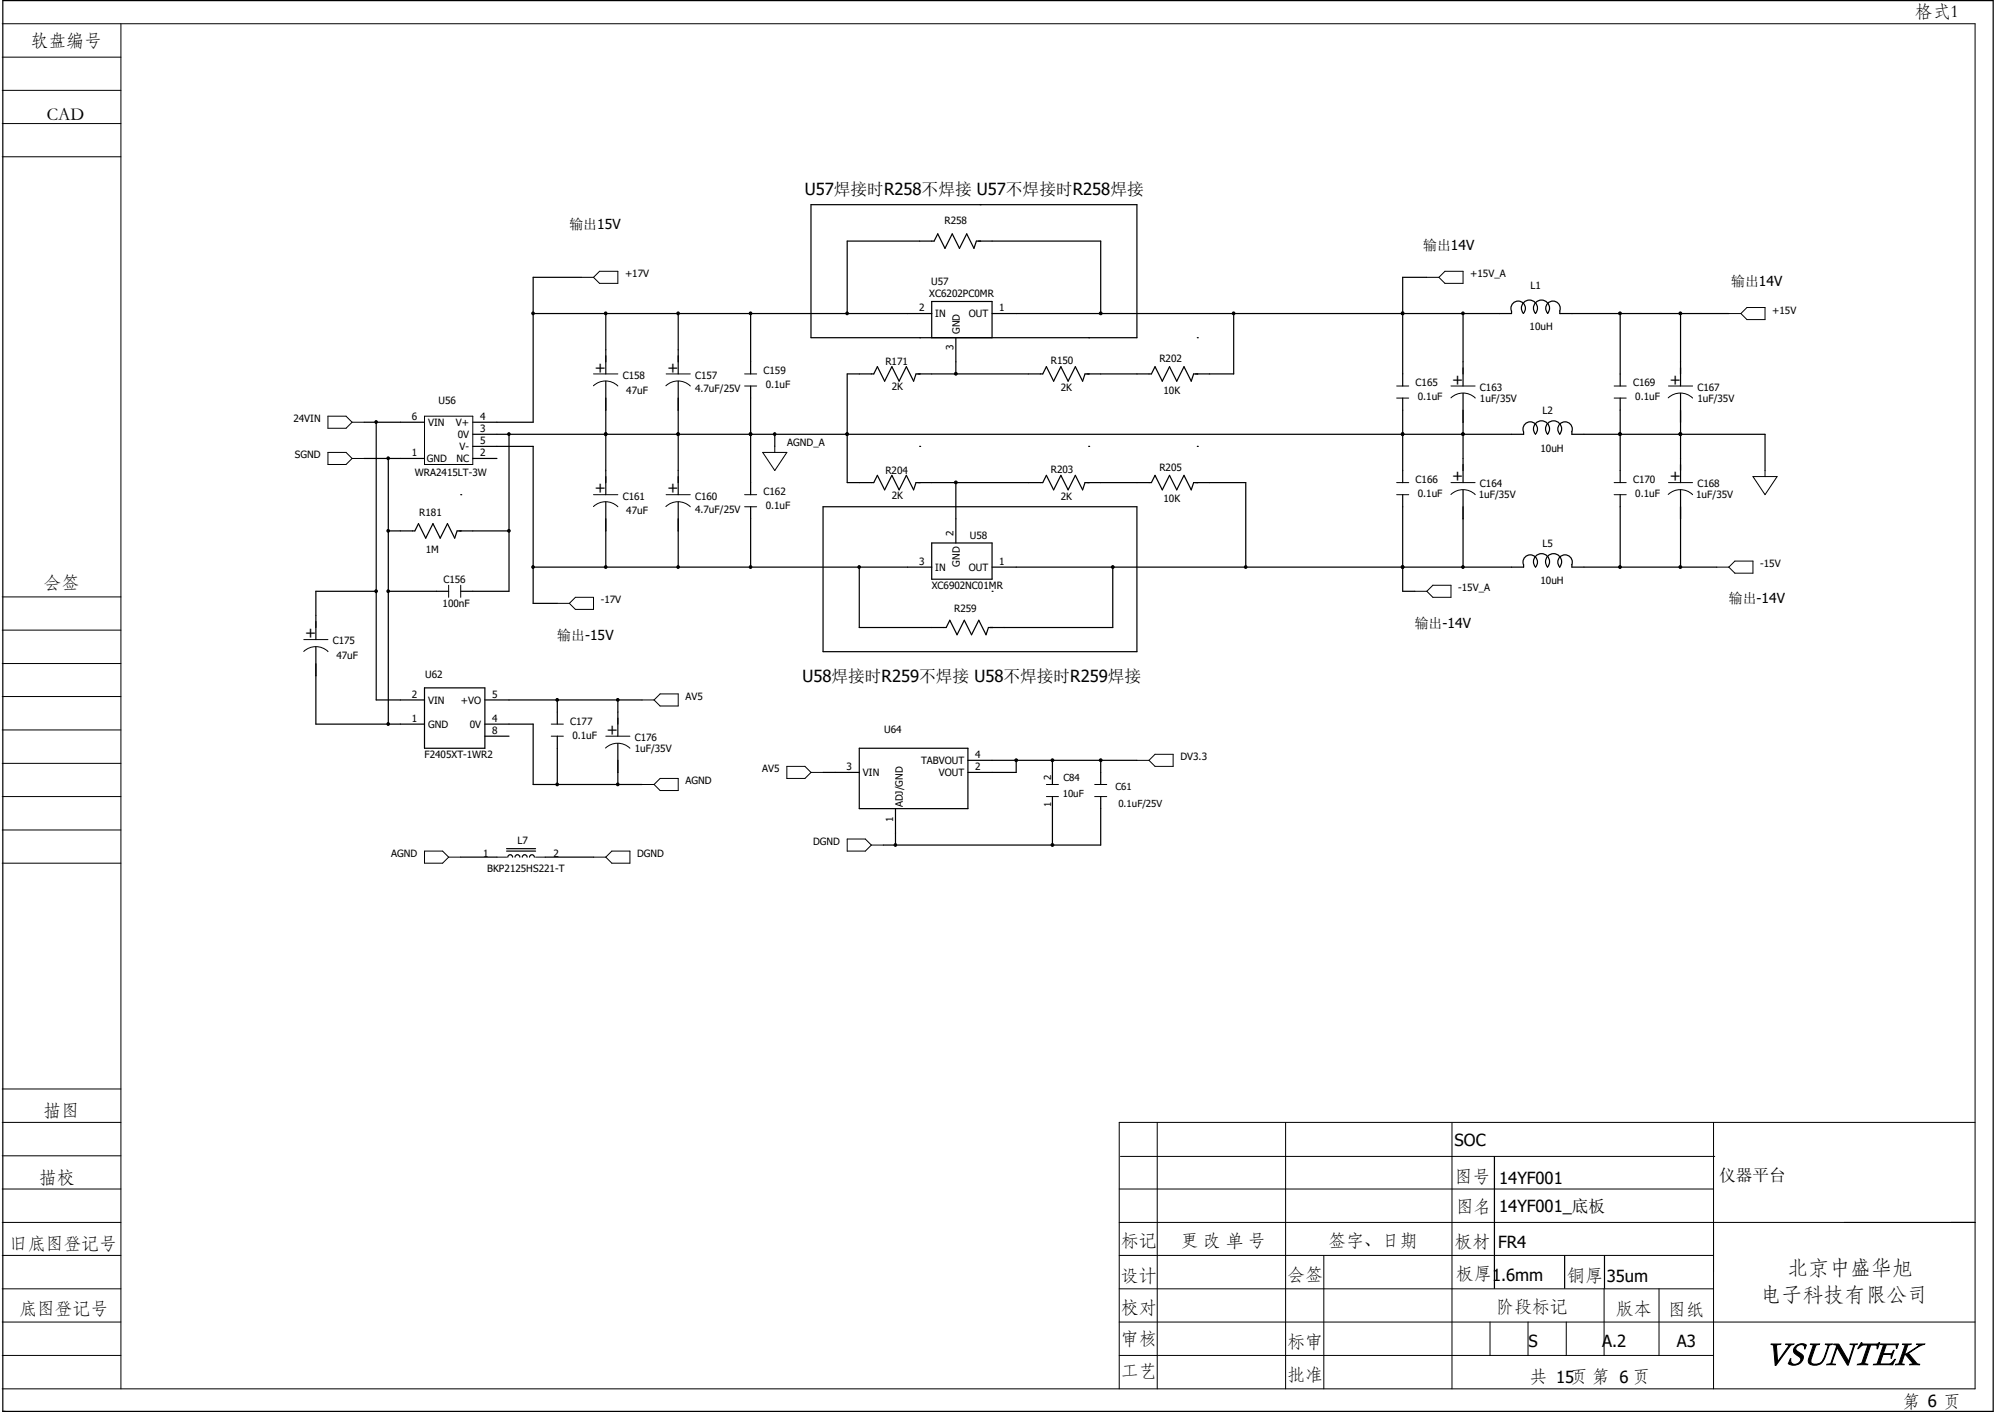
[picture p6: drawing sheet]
<svg xmlns="http://www.w3.org/2000/svg" width="420mm" height="297mm" viewBox="0 0 420 297" stroke-linecap="round" stroke-linejoin="round" font-family="sans-serif">
<g fill="none" stroke="#000" stroke-width=".25">
<path d="M.6 .1h418.8v296.8h-418.8zM122.3 58.3h-10.1v30.5h-12.7M170.6 43.1h68.6v27.9h-68.6zM206.2 43.1h.1M300.2 58.3h-5.1v22.9M112.2 66h83.8M127.5 66v12.7M142.7 66v12.7M157.9 66v12.7M178.3 66v-15.3h18.3l.7-1.5 1.5 3 1.6-3 1.5 3 1.5-3 1.5 3 .5-1.5h26.2v15.3M193.5 71h.1M196 71v-7.6h12.7v7.6"/>
<path d="M201.1 71v7.7M229.1 71h.1M251.9 71h.1M259.6 66v12.7h-8.4l-.5 1.5-1.6-3.1-1.5 3.1-1.5-3.1-1.5 3.1-1.6-3.1-.7 1.6h-14l-.5 1.5-1.5-3.1-1.6 3.1-1.5-3.1-1.5 3.1-1.5-3.1-.8 1.6h-26.7l-.5 1.5-1.5-3.1-1.5 3.1-1.5-3.1-1.6 3.1-1.5-3.1-.7 1.6h-5.6v22.8h5.6l.7-1.5 1.5 3 1.6-3 1.5 3 1.5-3 1.5 3 .5-1.5h26.7l.8-1.5 1.5 3 1.5-3 1.5 3 1.6-3 1.5 3 .5-1.5h14l.7-1.5 1.6 3 1.5-3 1.5 3 1.5-3 1.6 3 .5-1.5h10.9v17.8M295.1 66h.1M307.8 66v15.2M318 65.4a1.53 1.53 0 0 1 1.8-2 1.53 1.53 0 0 1 .7 2.5 1.69 1.69 0 0 1 .1-2.3 1.69 1.69 0 0 1 2.4 0 1.69 1.69 0 0 1 .1 2.3 1.69 1.69 0 0 1 .1-2.3 1.69 1.69 0 0 1 2.3 0 1.69 1.69 0 0 1 .1 2.3M318.1 65.4v.6h-109.4M328.2 65.4a1.52 1.52 0 0 0-1.7-2 1.52 1.52 0 0 0-.8 2.5M328.2 65.4v.6h35.6M340.9 66v15.2M353.6 66v15.2"/>
<path d="M76.6 96.4h12.7M76.6 88.8h12.7M79.2 88.8v58.4h10.1M81.7 96.4v55.9M99.5 96.4h5.1M99.5 93.9h12.7v33h5.1M107.1 91.4v33h-10.2M127.5 91.4h.1M127.5 80.2v23.9M142.7 91.4h.1M142.7 80.2v23.9M157.9 91.4h.1"/>
<path d="M157.9 81.2v22.9M163 91.4v2.5M178.3 91.4h.1M193.5 93.9h.1M229.1 93.9h.1M251.9 93.9h.1M295.1 91.4h.1M295.1 83.7v17.8M307.8 91.4h.1M307.8 82.7v18.8M320.6 90.8a1.53 1.53 0 0 1 1.7-2 1.53 1.53 0 0 1 .8 2.5 1.69 1.69 0 0 1 .1-2.3 1.69 1.69 0 0 1 2.3 0 1.69 1.69 0 0 1 .1 2.3 1.69 1.69 0 0 1 .1-2.3 1.69 1.69 0 0 1 2.4 0 1.69 1.69 0 0 1 .1 2.3M320.6 90.8v.6h-221.1"/>
<path d="M330.7 90.8a1.52 1.52 0 0 0-1.7-2 1.52 1.52 0 0 0-.8 2.5M330.8 90.8v.6h40.6v7.6M340.9 91.4h.1M340.9 83.7v17.8M353.6 91.4h.1M353.6 82.7v18.8M81.7 111.7h5.6l.8-1.5 1.5 3 1.5-3 1.5 3 1.5-3 1.6 3 .5-1.5h10.9M96.9 104.1h.1M112.2 119.3h83.8M127.5 105.6v13.7M142.7 105.6v13.7M157.9 106.6v12.7"/>
<path d="M173.2 106.6h66v30.5h-66zM180.8 119.3v12.7h18.3l.8-1.5 1.5 3 1.5-3 1.5 3 1.6-3 1.5 3 .5-1.5h26.1v-12.7M196 114.2h12.7v7.6h-12.7zM201.1 101.5v12.7M208.7 119.3h111.9v-.5a1.52 1.52 0 0 1 1.7-2.1 1.52 1.52 0 0 1 .8 2.6M295.1 119.3h.1M295.1 104.1v20.3h2.6M307.8 103v16.3M323.1 119.3a1.7 1.7 0 0 1 .1-2.4 1.7 1.7 0 0 1 2.4 0 1.7 1.7 0 0 1 0 2.4M325.6 119.3a1.7 1.7 0 0 1 .1-2.4 1.7 1.7 0 0 1 2.4 0 1.7 1.7 0 0 1 .1 2.4M330.7 118.8a1.52 1.52 0 0 0-1.7-2.1 1.52 1.52 0 0 0-.8 2.6M330.8 118.8v.5h30.4"/>
<path d="M340.9 104.1v15.2M353.6 103v16.3M66.5 136.1v16.2h22.8M79.2 124.4h-12.7v10.1M81.7 124.4h12.7M208.7 124.4h.1M89.3 144.7h12.7v12.7h-12.7zM102 152.3h10.2v12.7h22.9M102 147.2h33.1M102 154.9h5.1M117.3 147.2v5.1M117.3 154.9v10.1"/>
<path d="M130 147.2v7.7M130 156.4v8.6M180.8 157.4h22.9v12.7h-22.9zM203.7 159.9h35.5M213.8 159.9v2.6h-10.1M221.4 159.9v5.1M231.6 159.9v5.1M106.6 178.5h6.1M106.6 179h6.1M173.2 162.5h7.6M188.4 170.1v7.7M221.4 167.6v10.2"/>
<path d="M231.6 167.6v10.2h-45.7M96.9 180.3h7.7M106.8 180.3a.51 .51 0 0 1 .6-.5 .51 .51 0 0 1 .5 .5M108.4 180.3a.51 .51 0 0 1 .5-.5 .51 .51 0 0 1 .5 .5M109.9 180.3a.51 .51 0 0 1 .5-.5 .51 .51 0 0 1 .5 .5M111.4 180.3a.51 .51 0 0 1 .5-.5 .51 .51 0 0 1 .5 .5M114.7 180.3h10.2M314.5 243.3v27.7M329.2 264.1v6.9M337.6 264.1v6.9"/>
</g>
<g fill="none" stroke="#000" stroke-width=".21">
<path d="M.5 12h24.9M.5 19h24.9M.5 5h415.1v287.1h-415.1M25.4 5v287.1M.5 26h24.9M.5 33h24.9M122.3 58.3h2.6M126.2 57.1h3.8v2.5h-3.8l-1.3-1.3zM300.2 58.3h2.6M302.8 58.3l1.2-1.2h3.8v2.5h-3.8zM124.9 78.7h5.1M140.2 78.7h5"/>
<path d="M156.7 78.7h2.5M363.8 66h2.5M366.3 66l1.3-1.3h3.8v2.5h-3.8zM69 95.2h3.8l1.3 1.2-1.3 1.3h-3.8zM69 87.5h3.8l1.3 1.3-1.3 1.3h-3.8zM74.1 88.8h2.5M74.1 96.4h2.5M89.3 87.5h10.2v10.2h-10.2zM124.9 81.2a3.7 3.7 0 0 1 5.1 0M140.1 81.2a3.7 3.7 0 0 1 5.1 0M156.7 81.2h2.5M160.5 95.2h5.1l-2.6 3.8z"/>
<path d="M163 93.9v1.3M293.9 81.2h2.5M293.9 83.7h2.5M305.3 83.7a3.6 3.6 0 0 1 5.1 0M305.3 81.2h5.1M339.6 81.2h2.6M339.6 83.7h2.6M351 83.7a3.7 3.7 0 0 1 5.2 0M351.1 81.2h5.1M371.4 99v1.2M124.9 106.6a3.7 3.7 0 0 1 5.1 0M124.9 104.1h5.1"/>
<path d="M140.1 106.6a3.7 3.7 0 0 1 5.1 0M140.2 104.1h5M156.7 104.1h2.5M156.7 106.6h2.5M293.9 104.1h2.5M293.9 101.5h2.5M305.3 104a3.6 3.6 0 0 1 5.1 .1M305.3 101.5h5.1M339.6 104.1h2.6M339.6 101.5h2.6M351 104a3.7 3.7 0 0 1 5.2 .1M351.1 101.5h5.1"/>
<path d="M361.2 119.3h2.6M363.8 119.3l1.2-1.3h3.9v2.6h-3.9zM368.9 100.2h5l-2.5 3.9zM.5 125.6h24.9M.5 132.5h24.9M.5 139.6h24.9M63.9 137a3.6 3.6 0 0 1 5.1 .1M63.9 134.5h5.1M94.4 123.1v2.5M96.9 123.1v2.5M117.3 126.9h2.5M119.8 126.9l1.3-1.3h3.8v2.6h-3.8z"/>
<path d="M297.7 124.4h2.5M300.2 124.4l1.3-1.3h3.8v2.5h-3.8zM.5 146.5h24.9M.5 153.5h24.9M116 154.9h2.5M116 152.3h2.5M127.4 157.4a3.7 3.7 0 0 1 5.1 0M127.5 154.9h5M135.1 147.2h2.5M137.6 147.2l1.3-1.2h3.8v2.5h-3.8zM239.2 159.9h2.6M243 158.7h3.8v2.5h-3.8l-1.2-1.3z"/>
<path d="M.5 167.6h24.9M.5 160.6h24.9M.5 174.6h24.9M89.3 179h3.8l1.3 1.3-1.3 1.3h-3.8zM135.1 165h2.5M137.6 165l1.3-1.3h3.8v2.6h-3.8zM165.6 161.2h3.8l1.2 1.3-1.2 1.2h-3.8zM170.6 162.5h2.6M178.3 176.5h3.8l1.2 1.3-1.2 1.2h-3.8zM183.3 177.8h2.6M220.2 167.6h2.5M220.2 165h2.5"/>
<path d="M230.3 167.6h2.6M230.3 165h2.6M.5 181.6h24.9M94.4 180.3h2.5M104.6 180.3h2M112.7 180.3h2M124.9 180.3h2.6M127.5 180.3l1.2-1.3h3.8v2.6h-3.8zM.5 229.1h24.9M.5 236.1h24.9M243.5 236.1v56M270.5 236.1v56"/>
<path d="M305.5 236.1v56M360.6 236.1v56M415.6 236.1h-180.1v56M.5 257.1h24.9M.5 243.1h24.9M.5 250.1h24.9M235.5 257.1h180.1M235.5 250.1h125.1M235.8 243.2h125M.5 264.1h24.9M.5 271.1h24.9M.5 278.1h24.9"/>
<path d="M235.5 264.1h125.1M235.5 271.1h125.1M235.5 278.1h180.1M278.6 264.1v28M313.5 278.1v7M321.5 278.1v7M329.6 278.1v7M337.5 271.1v14M349.1 271.1v14M.5 285.1h24.9M235.5 285.1h125.1"/>
</g>
<g fill="#000" stroke="#000" stroke-width=".21">
<circle cx="112.2" cy="65.9" r=".29"/>
<circle cx="127.4" cy="65.9" r=".29"/>
<circle cx="142.7" cy="65.9" r=".29"/>
<circle cx="157.9" cy="65.9" r=".29"/>
<circle cx="178.2" cy="65.9" r=".29"/>
<circle cx="201.1" cy="78.6" r=".3"/>
<circle cx="231.6" cy="65.9" r=".3"/>
<circle cx="259.6" cy="65.9" r=".29"/>
<circle cx="295.1" cy="65.9" r=".29"/>
<circle cx="307.8" cy="65.9" r=".29"/>
<circle cx="340.9" cy="65.9" r=".3"/>
<circle cx="353.6" cy="65.9" r=".3"/>
<circle cx="79.1" cy="88.8" r=".29"/>
<circle cx="81.7" cy="96.4" r=".29"/>
<circle cx="107.1" cy="91.3" r=".29"/>
<circle cx="127.4" cy="91.3" r=".29"/>
<circle cx="142.7" cy="91.3" r=".29"/>
<circle cx="157.9" cy="91.3" r=".29"/>
<circle cx="163" cy="91.3" r=".29"/>
<circle cx="178.2" cy="91.3" r=".29"/>
<circle cx="295.1" cy="91.3" r=".29"/>
<circle cx="307.8" cy="91.3" r=".29"/>
<circle cx="340.9" cy="91.3" r=".3"/>
<circle cx="353.6" cy="91.3" r=".3"/>
<circle cx="81.7" cy="111.7" r=".29"/>
<circle cx="107.1" cy="111.7" r=".29"/>
<circle cx="112.2" cy="119.3" r=".29"/>
<circle cx="127.4" cy="119.3" r=".29"/>
<circle cx="142.7" cy="119.3" r=".29"/>
<circle cx="157.9" cy="119.3" r=".29"/>
<circle cx="180.8" cy="119.3" r=".29"/>
<circle cx="201.1" cy="101.5" r=".3"/>
<circle cx="234.1" cy="119.3" r=".3"/>
<circle cx="262.1" cy="119.3" r=".29"/>
<circle cx="295.1" cy="119.3" r=".29"/>
<circle cx="307.8" cy="119.3" r=".29"/>
<circle cx="340.9" cy="119.3" r=".3"/>
<circle cx="353.6" cy="119.3" r=".3"/>
<circle cx="79.1" cy="124.4" r=".29"/>
<circle cx="81.7" cy="124.4" r=".29"/>
<circle cx="81.7" cy="152.3" r=".29"/>
<circle cx="117.2" cy="147.2" r=".29"/>
<circle cx="130" cy="147.2" r=".29"/>
<circle cx="213.8" cy="159.9" r=".3"/>
<circle cx="221.4" cy="159.9" r=".3"/>
<circle cx="231.6" cy="159.9" r=".3"/>
<circle cx="117.2" cy="165" r=".29"/>
<circle cx="130" cy="165" r=".29"/>
<circle cx="188.4" cy="177.7" r=".29"/>
<circle cx="221.4" cy="177.7" r=".3"/>
</g>
<text font-size="7.3" x="371.2" y="287.1">VSUNTEK</text>
<g font-size="4.4">
<text x="376.1" y="267.9">北京中盛华旭</text>
<text x="370.5" y="273.6">电子科技有限公司</text>
</g>
<g font-size="3.8">
<text x="402.9" y="3.5">格式1</text>
<text x="6.4" y="9.6">软盘编号</text>
<text x="9.9" y="25.2">CAD</text>
<text x="9.2" y="123.7">会签</text>
<text x="9.1" y="234.7">描图</text>
<text x="8.2" y="248.8">描校</text>
<text x="306.1" y="248.6">图号</text>
<text x="306.3" y="255">图名</text>
<text x="2" y="262.7">旧底图登记号</text>
<text x="235.8" y="262">标记</text>
<text x="248.5" y="262.2">更 改 单 号</text>
<text x="279.4" y="262.2">签字、日期</text>
<text x="306.1" y="262.3">板材</text>
<text x="235.8" y="269.5">设计</text>
<text x="270.8" y="269.2">会签</text>
<text x="306.3" y="268.9">板厚1.6mm</text>
<text x="329.7" y="269.5">铜厚</text>
<text x="314.8" y="276">阶段标记</text>
<text x="4" y="276.3">底图登记号</text>
<text x="235.8" y="276.3">校对</text>
<text x="340" y="276.3">版本</text>
<text x="350.9" y="276.5">图纸</text>
<text x="235.8" y="282.6">审核</text>
<text x="270.8" y="283.3">标审</text>
<text x="235.8" y="289.4">工艺</text>
<text x="270.8" y="290.4">批准</text>
<text x="321.9" y="290.8">共 15页 第 6 页</text>
<text x="400.3" y="296">第 6 页</text>
</g>
<g font-size="3.5">
<text x="169.4" y="41">U57焊接时R258不焊接 U57不焊接时R258焊接</text>
<text x="168.9" y="143.4">U58焊接时R259不焊接 U58不焊接时R259焊接</text>
<text x="306.1" y="241">SOC</text>
<text x="315.5" y="249.1">14YF001</text>
<text x="361.7" y="248.4">仪器平台</text>
<text x="315.5" y="255">14YF001_底板</text>
<text x="315.2" y="262.6">FR4</text>
<text x="338.1" y="269.7">35um</text>
<text x="321.6" y="283.4">S</text>
<text x="337.1" y="283.4">A.2</text>
<text x="352.8" y="283.4">A3</text>
</g>
<g font-size="3.2">
<text x="125.1" y="78.4">+</text>
<text x="140.4" y="78.4">+</text>
<text x="305.6" y="80.9">+</text>
<text x="351.3" y="80.9">+</text>
<text x="305.6" y="101.3">+</text>
<text x="351.3" y="101.3">+</text>
<text x="125.1" y="103.8">+</text>
<text x="140.4" y="103.8">+</text>
<text x="64.2" y="134.3">+</text>
<text x="127.7" y="154.6">+</text>
</g>
<g font-size="2.9">
<text x="119.8" y="48.2">输出15V</text>
<text x="299.5" y="52.5">输出14V</text>
<text x="364.3" y="60.1">输出14V</text>
<text x="297.7" y="132">输出-14V</text>
<text x="363.8" y="126.9">输出-14V</text>
<text x="117.3" y="134.5">输出-15V</text>
</g>
<g font-size="2.1">
<text x="198.8" y="47.2">R258</text>
<text x="131.5" y="58.3">+17V</text>
<text x="196" y="59.9">U57</text>
<text x="309.4" y="58.3">+15V_A</text>
<text x="193.4" y="65.4">2</text>
<text x="195.5" y="62.5">XC6202PC0MR</text>
<text x="210.3" y="65.4">1</text>
<text x="322" y="60.7">L1</text>
<text x="372.9" y="66">+15V</text>
<text x="196.8" y="66.8">IN</text>
<text x="201.9" y="70.3" transform="rotate(-90 201.9 70.3)">GND</text>
<text x="203.9" y="66.8">OUT</text>
<text x="321.9" y="69.3">10uH</text>
<text x="186.3" y="76.9">R171</text>
<text x="200.6" y="73.7" transform="rotate(-90 200.6 73.7)">3</text>
<text x="221.1" y="76.6">R150</text>
<text x="244" y="76.1">R202</text>
<text x="131" y="79.7">C158</text>
<text x="131.8" y="82.8">47uF</text>
<text x="146.3" y="79.7">C157</text>
<text x="146.3" y="82.6">4.7uF/25V</text>
<text x="160.7" y="78.7">C159</text>
<text x="161.1" y="81.7">0.1uF</text>
<text x="187.7" y="82">2K</text>
<text x="223.2" y="82.3">2K</text>
<text x="244.8" y="82.8">10K</text>
<text x="297.9" y="81.3">C165</text>
<text x="311.4" y="82.2">C163</text>
<text x="343.6" y="81.3">C169</text>
<text x="357.2" y="82.2">C167</text>
<text x="61.7" y="88.8">24VIN</text>
<text x="86.7" y="88.3">6</text>
<text x="90.1" y="89.6">VIN</text>
<text x="92.3" y="85">U56</text>
<text x="95.9" y="89.6">V+</text>
<text x="101" y="88.3">4</text>
<text x="298.3" y="84.2">0.1uF</text>
<text x="311.4" y="84.6">1uF/35V</text>
<text x="324.6" y="87">L2</text>
<text x="344.1" y="84.2">0.1uF</text>
<text x="357.2" y="84.6">1uF/35V</text>
<text x="86.7" y="95.9">1</text>
<text x="96.3" y="92.2">0V</text>
<text x="96.7" y="94.7">V-</text>
<text x="101" y="95.9">2</text>
<text x="101" y="90.8">3</text>
<text x="101" y="93.4">5</text>
<text x="165.7" y="93.9">AGND_A</text>
<text x="324.1" y="95">10uH</text>
<text x="62.1" y="96.4">SGND</text>
<text x="87.3" y="100.1">WRA2415LT-3W</text>
<text x="89.8" y="97.2">GND</text>
<text x="96.1" y="97.2">NC</text>
<text x="186.3" y="99.7">R204</text>
<text x="221.1" y="99.5">R203</text>
<text x="244" y="99">R205</text>
<text x="297.9" y="101.6">C166</text>
<text x="343.6" y="101.6">C170</text>
<text x="131" y="105.1">C161</text>
<text x="146.3" y="105.1">C160</text>
<text x="146.3" y="108">4.7uF/25V</text>
<text x="160.7" y="104.1">C162</text>
<text x="161.1" y="107.1">0.1uF</text>
<text x="187.7" y="104.9">2K</text>
<text x="223.2" y="105.2">2K</text>
<text x="244.8" y="105.7">10K</text>
<text x="298.3" y="104.6">0.1uF</text>
<text x="311.1" y="104.6">1uF/35V</text>
<text x="311.4" y="102.5">C164</text>
<text x="344.1" y="104.6">0.1uF</text>
<text x="356.9" y="104.6">1uF/35V</text>
<text x="357.2" y="102.5">C168</text>
<text x="88.2" y="108.6">R181</text>
<text x="131.8" y="108.2">47uF</text>
<text x="200.6" y="112.7" transform="rotate(-90 200.6 112.7)">2</text>
<text x="204.1" y="113.5">U58</text>
<text x="89.6" y="116.3">1M</text>
<text x="193.4" y="118.8">3</text>
<text x="201.9" y="119.2" transform="rotate(-90 201.9 119.2)">GND</text>
<text x="210.3" y="118.8">1</text>
<text x="324.6" y="115">L5</text>
<text x="370.4" y="119.3">-15V</text>
<text x="93.3" y="122.6">C156</text>
<text x="196" y="124">XC6902NC01MR</text>
<text x="196.8" y="120.1">IN</text>
<text x="203.9" y="120.1">OUT</text>
<text x="306.8" y="124.4">-15V_A</text>
<text x="324.1" y="122.9">10uH</text>
<text x="93.1" y="127.8">100nF</text>
<text x="126.4" y="126.9">-17V</text>
<text x="200.8" y="128.7">R259</text>
<text x="70" y="135.6">C175</text>
<text x="70.8" y="138.7">47uF</text>
<text x="89.5" y="142.7">U62</text>
<text x="86.7" y="146.7">2</text>
<text x="90.1" y="148">VIN</text>
<text x="97" y="148">+VO</text>
<text x="103.5" y="146.7">5</text>
<text x="144.2" y="147.2">AV5</text>
<text x="86.7" y="151.8">1</text>
<text x="90.1" y="153.1">GND</text>
<text x="98.8" y="153.1">0V</text>
<text x="103.5" y="151.8">4</text>
<text x="103.5" y="154.3">8</text>
<text x="120" y="152.4">C177</text>
<text x="120.4" y="155.4">0.1uF</text>
<text x="133.6" y="155.9">C176</text>
<text x="186.1" y="154.1">U64</text>
<text x="89.3" y="159.5">F2405XT-1WR2</text>
<text x="133.6" y="158.2">1uF/35V</text>
<text x="178.1" y="162">3</text>
<text x="193.8" y="160.7">TABVOUT</text>
<text x="205.2" y="162">2</text>
<text x="205.2" y="159.4">4</text>
<text x="248.4" y="159.9">DV3.3</text>
<text x="144.2" y="165">AGND</text>
<text x="160.4" y="162.5">AV5</text>
<text x="181.6" y="163.3">VIN</text>
<text x="197.5" y="163.3">VOUT</text>
<text x="187.9" y="172.8" transform="rotate(-90 187.9 172.8)">1</text>
<text x="190" y="169.8" transform="rotate(-90 190 169.8)">ADJ/GND</text>
<text x="108.9" y="177.5">L7</text>
<text x="171.1" y="177.8">DGND</text>
<text x="82.3" y="180.3">AGND</text>
<text x="101.6" y="180.3">1</text>
<text x="102.5" y="183.4">BKP2125HS221-T</text>
<text x="116.5" y="180.3">2</text>
<text x="134.1" y="180.3">DGND</text>
</g>
<g font-size="2">
<text x="221.2" y="164" transform="rotate(-90 221.2 164)">2</text>
<text x="223.6" y="167.6">10uF</text>
<text x="223.8" y="164.3">C84</text>
<text x="234.7" y="166.1">C61</text>
<text x="221.2" y="169.7" transform="rotate(-90 221.2 169.7)">1</text>
<text x="235.3" y="169.8">0.1uF/25V</text>
</g>
</svg>
